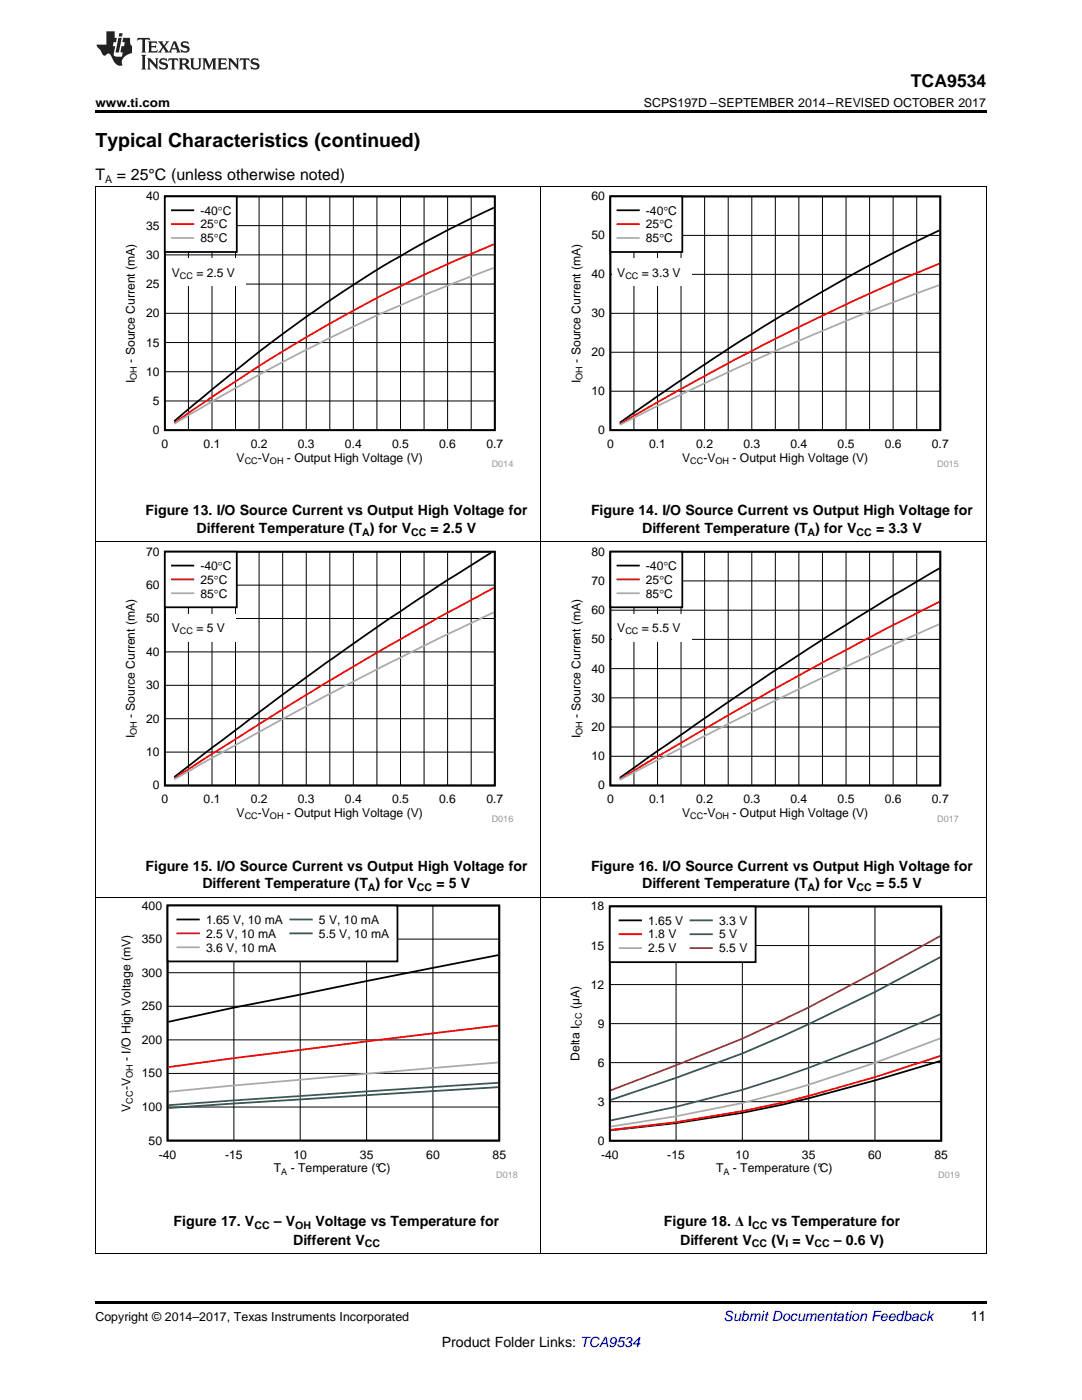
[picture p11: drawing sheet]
<svg xmlns="http://www.w3.org/2000/svg" width="216mm" height="279mm" viewBox="0 0 216 279" stroke-linecap="round" stroke-linejoin="round" font-family="sans-serif">
<path d="M19 250.1l.2 .1zM196.7 250.1l.1 .1zM19 259.7h177.8v.5h-177.8z" fill="#000"/>
<path d="M19.1 179.1v71.1M107.9 179.1v71.1M196.8 179.1v71.1M19 250.1h177.8" fill="none" stroke="#000" stroke-width=".2"/>
<path d="M23.7 179.8h79.6v55.3h-79.6z" fill-rule="evenodd" fill="#fff"/>
<path d="M33.4 180.7h66.2v46.9h-66.2zM99.4 190.6l-52.7 10.5-13.1 2.8" fill="none" stroke="#000" stroke-width=".35"/>
<path d="M33.4 194.1h66.2M33.4 187.4h66.2M46.7 180.7v46.9M59.9 180.7v46.9M73.2 180.7v46.9M86.4 180.7v46.9M33.4 214.2h66.2M33.4 207.5h66.2M33.4 200.8h66.2M33.4 220.9h66.2" fill="none" stroke="#000" stroke-width=".2"/>
<path d="M99.4 204.7l-26.2 3.1-39.6 5.2" fill="none" stroke="#f00" stroke-width=".35"/>
<path d="M99.4 212l-52.7 4.6-13.1 1.3" fill="none" stroke="#aaa" stroke-width=".35"/>
<path d="M99.4 216.1l-65.8 4.5" fill="none" stroke="#295c75" stroke-width=".35"/>
<path d="M99.4 217l-65.8 4.1" fill="none" stroke="#286b49" stroke-width=".35"/>
<path d="M33.4 180.7h45.9v11.2h-45.9z" fill-rule="evenodd" fill="#fff"/>
<path d="M33.4 180.7h45.9v11.2h-45.9zM35.4 183.5h4.3" fill="none" stroke="#000" stroke-width=".35"/>
<path d="M35.4 186.3h4.3" fill="none" stroke="#f00" stroke-width=".35"/>
<path d="M35.4 189.1h4.3" fill="none" stroke="#aaa" stroke-width=".35"/>
<path d="M57.9 183.5h4.3" fill="none" stroke="#295c75" stroke-width=".35"/>
<path d="M57.9 186.3h4.3" fill="none" stroke="#286b49" stroke-width=".35"/>
<path d="M113.3 180h78.2v55.1h-78.2z" fill-rule="evenodd" fill="#fff"/>
<path d="M121.7 180.9h66.1v46.8h-66.1zM187.6 211.7l-13 3.9a249.5 249.5 0 0 1-52.8 10" fill="none" stroke="#000" stroke-width=".35"/>
<path d="M121.7 196.5h66.1M121.7 188.7h66.1M134.9 180.9v46.8M148.1 180.9v46.8M161.4 180.9v46.8M174.6 180.9v46.8M121.7 219.9h66.1M121.7 212.1h66.1M121.7 204.3h66.1" fill="none" stroke="#000" stroke-width=".2"/>
<path d="M187.6 210.7a273.6 273.6 0 0 1-52.7 13.3l-13.1 1.5" fill="none" stroke="#f00" stroke-width=".35"/>
<path d="M187.6 207.2a301.4 301.4 0 0 1-39.5 12.9l-13.2 2.7-13.1 2" fill="none" stroke="#aaa" stroke-width=".35"/>
<path d="M187.6 202.4a320.8 320.8 0 0 1-39.5 15.1l-13.2 3.4-13.1 2.7" fill="none" stroke="#295c75" stroke-width=".35"/>
<path d="M187.6 191a328.7 328.7 0 0 1-65.8 28.5" fill="none" stroke="#286b49" stroke-width=".35"/>
<path d="M187.6 186.8l-13 7.2a297.4 297.4 0 0 1-39.7 18.6l-13.1 5" fill="none" stroke="#9e3a3a" stroke-width=".35"/>
<path d="M121.7 180.9h29.1v11.1h-29.1z" fill-rule="evenodd" fill="#fff"/>
<path d="M121.7 180.9h29.1v11.1h-29.1zM123.6 183.7h4.3" fill="none" stroke="#000" stroke-width=".35"/>
<path d="M123.6 186.4h4.3" fill="none" stroke="#f00" stroke-width=".35"/>
<path d="M123.6 189.2h4.3" fill="none" stroke="#aaa" stroke-width=".35"/>
<path d="M137.8 183.7h4.3" fill="none" stroke="#295c75" stroke-width=".35"/>
<path d="M137.8 186.4h4.3" fill="none" stroke="#286b49" stroke-width=".35"/>
<path d="M137.8 189.2h4.3" fill="none" stroke="#9e3a3a" stroke-width=".35"/>
<path d="M19.1 108.2v70.9M107.9 108.2v70.9M196.8 108.2v70.9M19 179h177.8" fill="none" stroke="#000" stroke-width=".2"/>
<path d="M24.6 109.2h77.8v55h-77.8z" fill-rule="evenodd" fill="#fff"/>
<path d="M32.9 110.1h65.8v46.7h-65.8zM98 110.3a667.4 667.4 0 0 0-55.7 38.9l-7.5 5.9" fill="none" stroke="#000" stroke-width=".35"/>
<g fill="none" stroke="#000" stroke-width=".2">
<path d="M32.9 116.8h65.8M37.6 110.1v46.7M42.3 110.1v46.7M47 110.1v46.7M51.7 110.1v46.7M56.4 110.1v46.7M61.1 110.1v46.7M65.8 110.1v46.7M70.5 110.1v46.7M75.2 110.1v46.7M79.9 110.1v46.7M84.6 110.1v46.7"/>
<path d="M89.3 110.1v46.7M94 110.1v46.7M32.9 136.8h65.8M32.9 130.1h65.8M32.9 123.4h65.8M32.9 150.1h65.8M32.9 143.4h65.8"/>
</g>
<path d="M98.5 117.3a795.5 795.5 0 0 0-63.7 38.1" fill="none" stroke="#f00" stroke-width=".35"/>
<path d="M98.5 122.2a883.9 883.9 0 0 0-63.7 33.3" fill="none" stroke="#aaa" stroke-width=".35"/>
<g fill="#fff">
<path d="M33.2 122.5h13.8v5.5h-13.8z" fill-rule="evenodd"/>
<path d="M32.9 110.1h14.3v11.1h-14.3z" fill-rule="evenodd"/>
</g>
<path d="M32.9 110.1h14.3v11.1h-14.3zM34.3 112.9h4.3" fill="none" stroke="#000" stroke-width=".35"/>
<path d="M34.3 115.6h4.3" fill="none" stroke="#f00" stroke-width=".35"/>
<path d="M34.3 118.4h4.3" fill="none" stroke="#aaa" stroke-width=".35"/>
<path d="M113.5 109.2h77.8v55h-77.8z" fill-rule="evenodd" fill="#fff"/>
<path d="M121.8 110.1h65.8v46.7h-65.8zM187.4 113.4a765.4 765.4 0 0 0-60 39.2l-3.7 2.6" fill="none" stroke="#000" stroke-width=".35"/>
<g fill="none" stroke="#000" stroke-width=".2">
<path d="M121.8 115.9h65.8M126.5 110.1v46.7M131.2 110.1v46.7M135.9 110.1v46.7M140.6 110.1v46.7M145.3 110.1v46.7M150 110.1v46.7M154.7 110.1v46.7M159.4 110.1v46.7M164.1 110.1v46.7M168.8 110.1v46.7M173.5 110.1v46.7"/>
<path d="M178.2 110.1v46.7M182.9 110.1v46.7M121.8 139.3h65.8M121.8 133.4h65.8M121.8 127.6h65.8M121.8 121.8h65.8M121.8 150.9h65.8M121.8 145.1h65.8"/>
</g>
<path d="M187.4 120.1a892 892 0 0 0-63.7 35.4" fill="none" stroke="#f00" stroke-width=".35"/>
<path d="M187.4 124.6a977.4 977.4 0 0 0-63.7 31" fill="none" stroke="#aaa" stroke-width=".35"/>
<g fill="#fff">
<path d="M122.1 122.5h15.8v5.5h-15.8z" fill-rule="evenodd"/>
<path d="M121.8 110.1h14.3v11.1h-14.3z" fill-rule="evenodd"/>
</g>
<path d="M121.8 110.1h14.3v11.1h-14.3zM123.2 112.9h4.3" fill="none" stroke="#000" stroke-width=".35"/>
<path d="M123.2 115.6h4.3" fill="none" stroke="#f00" stroke-width=".35"/>
<path d="M123.2 118.4h4.3" fill="none" stroke="#aaa" stroke-width=".35"/>
<path d="M19.1 37.3v70.9M107.9 37.3v70.9M196.8 37.3v70.9M19 108.1h177.8" fill="none" stroke="#000" stroke-width=".2"/>
<path d="M24.6 38.3h77.8v55h-77.8z" fill-rule="evenodd" fill="#fff"/>
<path d="M32.9 39.2h65.8v46.7h-65.8zM98.5 41.4a226.4 226.4 0 0 0-43 25.9l-9.4 7.4-11.3 9.4" fill="none" stroke="#000" stroke-width=".35"/>
<g fill="none" stroke="#000" stroke-width=".2">
<path d="M37.6 39.2v46.7M42.3 39.2v46.7M47 39.2v46.7M51.7 39.2v46.7M56.4 39.2v46.7M61.1 39.2v46.7M65.8 39.2v46.7M70.5 39.2v46.7M75.2 39.2v46.7M79.9 39.2v46.7M84.6 39.2v46.7M89.3 39.2v46.7"/>
<path d="M94 39.2v46.7M32.9 56.7h65.8M32.9 50.9h65.8M32.9 45h65.8M32.9 74.2h65.8M32.9 68.4h65.8M32.9 62.5h65.8M32.9 80h65.8"/>
</g>
<path d="M98.5 48.8a298.6 298.6 0 0 0-58.1 31.7l-5.6 3.9" fill="none" stroke="#f00" stroke-width=".35"/>
<path d="M98.5 53.5a352.2 352.2 0 0 0-63.7 31.1" fill="none" stroke="#aaa" stroke-width=".35"/>
<g fill="#fff">
<path d="M33.2 51.6h15.8v5.5h-15.8z" fill-rule="evenodd"/>
<path d="M32.9 39.2h14.3v11.1h-14.3z" fill-rule="evenodd"/>
</g>
<path d="M32.9 39.2h14.3v11.1h-14.3zM34.3 42h4.3" fill="none" stroke="#000" stroke-width=".35"/>
<path d="M34.3 44.7h4.3" fill="none" stroke="#f00" stroke-width=".35"/>
<path d="M34.3 47.5h4.3" fill="none" stroke="#aaa" stroke-width=".35"/>
<path d="M113.5 38.3h77.8v55h-77.8z" fill-rule="evenodd" fill="#fff"/>
<path d="M121.8 39.2h65.8v46.7h-65.8zM187.4 46a399.2 399.2 0 0 0-58.1 34.4l-5.6 4" fill="none" stroke="#000" stroke-width=".35"/>
<g fill="none" stroke="#000" stroke-width=".2">
<path d="M126.5 39.2v46.7M131.2 39.2v46.7M135.9 39.2v46.7M140.6 39.2v46.7M145.3 39.2v46.7M150 39.2v46.7M154.7 39.2v46.7M159.4 39.2v46.7M164.1 39.2v46.7M168.8 39.2v46.7M173.5 39.2v46.7M178.2 39.2v46.7"/>
<path d="M182.9 39.2v46.7M121.8 54.8h65.8M121.8 47h65.8M121.8 78.1h65.8M121.8 70.3h65.8M121.8 62.5h65.8"/>
</g>
<path d="M187.4 52.6a495.6 495.6 0 0 0-63.7 32" fill="none" stroke="#f00" stroke-width=".35"/>
<path d="M187.4 56.9a561.1 561.1 0 0 0-63.7 27.9" fill="none" stroke="#aaa" stroke-width=".35"/>
<g fill="#fff">
<path d="M122.1 51.6h15.8v5.5h-15.8z" fill-rule="evenodd"/>
<path d="M121.8 39.2h14.3v11.1h-14.3z" fill-rule="evenodd"/>
</g>
<path d="M121.8 39.2h14.3v11.1h-14.3zM123.2 42h4.3" fill="none" stroke="#000" stroke-width=".35"/>
<path d="M123.2 44.7h4.3" fill="none" stroke="#f00" stroke-width=".35"/>
<path d="M123.2 47.5h4.3" fill="none" stroke="#aaa" stroke-width=".35"/>
<path d="M19 37.2h177.8" fill="none" stroke="#000" stroke-width=".2"/>
<path d="M19 22h177.8v.5h-177.8z" fill="#000"/>
<g fill="#231f20">
<path d="M27.5 7.6l-.1 .5 .4-.2h.6v.1v2.1l-.2 .4h1l-.3-.4v-2.1l.1-.1h.5l.5 .2-.2-.5zM29.5 8.3l.2 .3v1.5l-.2 .4h1.8l.2-.6a1.04 1.04 0 0 1-1.3 .2v-.7h.6l.3 .2v-.6l-.3 .2h-.6v-.6l.8-.1 .4 .3-.2-.5zM31.5 8.3l.9 1.1-.9 1.1h.8l-.2-.2 .5-.7 .4 .7-.2 .2h1.5l-.1-.2 .1-.4h.9l.1 .4-.2 .2h1l-.3-.3-.7-1.9h-.5l-.9 2-.8-1 .9-1h-.8l.1 .3-.3 .5-.4-.6 .2-.2zM34.7 8.6l.4 1h-.7zM36.3 8.4a.63 .63 0 0 0-.2 .7 .63 .63 0 0 0 .6 .4l.6 .2 .1 .2a.75 .75 0 0 1-.7 .4 .75 .75 0 0 1-.6-.5l.1 .7 .1-.1a1.11 1.11 0 0 0 1.5-.6 1.13 1.13 0 0 0-1.2-.8l-.1-.4a1.04 1.04 0 0 1 1.2 .2l-.2-.5-.1 .1-.5-.2zM28.2 10.9l.2 .4v2.2l-.2 .4h1l-.3-.4v-2.2l.3-.4zM29.3 11.6l.3 .4v1.5l-.3 .4h.8l-.2-.4v-1.3l1.5 1.7v-1.9l.2-.4h-.7l.2 .4v.9l-1.1-1.3zM32 11.8a.62 .62 0 0 0-.2 .7 .62 .62 0 0 0 .6 .4l.6 .1 .1 .3a.76 .76 0 0 1-.7 .3 .76 .76 0 0 1-.6-.4l.1 .7 .1-.1a1.11 1.11 0 0 0 1.5-.6 1.13 1.13 0 0 0-1.2-.8l-.1-.4a1.04 1.04 0 0 1 1.2 .2l-.2-.6-.1 .1-.5-.1zM33.7 11.6l-.2 .6a.61 .61 0 0 1 .8-.3v1.6l-.2 .4h.9l-.2-.4v-1.6a.63 .63 0 0 1 .8 .3l-.2-.6zM35.6 11.6l.3 .4v1.5l-.3 .4h1l-.2-.2v-.8l.5 .2a.76 .76 0 0 0 1.2 .7l-1-1a.58 .58 0 0 0 .6-.5 .58 .58 0 0 0-.5-.6zM36.4 11.9h.1a.45 .45 0 0 1 .5 .1 .45 .45 0 0 1 .1 .5l-.7 .2zM37.9 11.6l.2 .2a2.17 2.17 0 0 0 .3 1.9 .99 .99 0 0 0 1.6-.6v-1.1l.2-.4h-.7l.2 .2a1.92 1.92 0 0 1-.2 1.8 .6 .6 0 0 1-.9-.5v-1.1l.2-.4zM40.4 11.6l.2 .4v1.5l-.2 .4h.7l-.2-.4v-1.4l.8 1.8 .8-1.8v1.4l-.2 .4h.9l-.2-.4v-1.5l.2-.4h-.8l-.6 1.5-.6-1.5zM43.4 11.6l.2 .4v1.5l-.2 .4h1.8l.2-.6a1.04 1.04 0 0 1-1.3 .1v-.6h.5l.4 .2v-.6l-.4 .2h-.5v-.7h.8l.3 .3-.1-.6zM45.5 11.6l.2 .4v1.5l-.2 .4h.7l-.2-.4v-1.3l1.5 1.7v-1.9l.2-.4h-.7l.2 .4v.9l-1.1-1.3zM47.9 11.6l-.1 .6a.61 .61 0 0 1 .8-.3v1.6l-.3 .4h1l-.3-.4 .1-1.6a.63 .63 0 0 1 .7 .3l-.1-.6zM50.2 11.8a.62 .62 0 0 0-.2 .7 .62 .62 0 0 0 .6 .4l.6 .1 .2 .3a.76 .76 0 0 1-.8 .3 .76 .76 0 0 1-.6-.4l.1 .7 .2-.1a1.11 1.11 0 0 0 1.5-.6 1.13 1.13 0 0 0-1.3-.8l-.1-.4a1.04 1.04 0 0 1 1.2 .2l-.1-.6-.2 .1-.5-.1z"/>
<path d="M21.2 6.3v2.6h-1.9l.1 .4 .7 .9a.91 .91 0 0 0 1 .8 .56 .56 0 0 1 .5-.3 .56 .56 0 0 1 .5 .3l.4 .8a1.53 1.53 0 0 0 1.9 1.2 1.54 1.54 0 0 1 1-2.1l.9-.3v-1.4a1.52 1.52 0 0 1-.3-1.6h-1.4l-.2 .8h.5l-.2 .8h-.4l-.2 1v.2l.4 .1-.2 .8a1.93 1.93 0 0 1-1.6-.3l.3-1.8h-.5l.2-.8h.4l.2-.8h-.4v-1.3zM23.6 7.6l-.6 2.9h.7l.6-2.9zM23.8 6.6l-.1 .7h.6l.2-.7z"/>
</g>
<text font-size="3.9" x="19" y="29.3">Typical Characteristics (continued)</text>
<text font-size="3.5" x="181.8" y="17.3">TCA9534</text>
<g font-size="3.2">
<text x="19" y="36">T</text>
<text x="23.3" y="36">= 25°C (unless otherwise noted)</text>
</g>
<g font-size="2.8">
<text x="29" y="102.9">Figure 13. I/O Source Current vs Output High Voltage for</text>
<text x="39.2" y="106.4">Different Temperature (T ) for V</text>
<text x="85.9" y="106.4">= 2.5 V</text>
<text x="117.9" y="102.9">Figure 14. I/O Source Current vs Output High Voltage for</text>
<text x="128.1" y="106.4">Different Temperature (T ) for V</text>
<text x="174.8" y="106.4">= 3.3 V</text>
<text x="29" y="173.8">Figure 15. I/O Source Current vs Output High Voltage for</text>
<text x="117.9" y="173.8">Figure 16. I/O Source Current vs Output High Voltage for</text>
<text x="40.4" y="177.3">Different Temperature (T ) for V</text>
<text x="87.1" y="177.3">= 5 V</text>
<text x="128.1" y="177.3">Different Temperature (T ) for V</text>
<text x="174.8" y="177.3">= 5.5 V</text>
<text x="34.6" y="244.7">Figure 17. V</text>
<text x="54.6" y="244.7">– V</text>
<text x="62.9" y="244.7">Voltage vs Temperature for</text>
<text x="132.5" y="244.7">Figure 18. Δ I</text>
<text x="154" y="244.7">vs Temperature for</text>
<text x="58.5" y="248.4">Different V</text>
<text x="135.7" y="248.4">Different V</text>
<text x="153.9" y="248.4">(V = V</text>
<text x="166.4" y="248.4">– 0.6 V)</text>
<text x="193.7" y="263.6">11</text>
<text x="88.2" y="268.9">Product Folder Links: TCA9534</text>
</g>
<text font-size="2.8" fill="#0000c8" x="144.4" y="263.6">Submit Documentation Feedback</text>
<g font-size="2.5">
<text x="19" y="21.4">www.ti.com</text>
<text x="128.5" y="21.4">SCPS197D –SEPTEMBER 2014–REVISED OCTOBER 2017</text>
<text x="19" y="263.6">Copyright © 2014–2017, Texas Instruments Incorporated</text>
</g>
<g font-size="2.4">
<text x="29.1" y="40">40</text>
<text x="118" y="40">60</text>
<text x="29.1" y="45.8">35</text>
<text x="40" y="42.8">-40qC</text>
<text x="40" y="45.6">25</text>
<text x="42.7" y="45.6">qC</text>
<text x="118" y="47.8">50</text>
<text x="128.9" y="42.8">-40qC</text>
<text x="128.9" y="45.6">25</text>
<text x="131.6" y="45.6">qC</text>
<text x="29.1" y="51.7">30</text>
<text x="40" y="48.3">85</text>
<text x="42.7" y="48.3">qC</text>
<text x="128.9" y="48.3">85</text>
<text x="131.6" y="48.3">qC</text>
<text x="29.1" y="57.5">25</text>
<text x="34.3" y="55.2">V</text>
<text x="39.2" y="55.2">= 2.5 V</text>
<text x="118" y="55.5">40</text>
<text x="123.2" y="55.2">V</text>
<text x="128.1" y="55.2">= 3.3 V</text>
<text x="29.1" y="63.3">20</text>
<text x="118" y="63.3">30</text>
<text x="29.1" y="69.2">15</text>
<text x="118" y="71.1">20</text>
<text x="26.9" y="76.5" transform="rotate(-90 26.9 76.5)">I</text>
<text x="26.9" y="72.4" transform="rotate(-90 26.9 72.4)">- Source Current (mA)</text>
<text x="29.1" y="75">10</text>
<text x="115.8" y="76.5" transform="rotate(-90 115.8 76.5)">I</text>
<text x="115.8" y="72.4" transform="rotate(-90 115.8 72.4)">- Source Current (mA)</text>
<text x="30.5" y="80.8">5</text>
<text x="118" y="78.9">10</text>
<text x="30.5" y="86.6">0</text>
<text x="32.2" y="89.4">0</text>
<text x="40.6" y="89.4">0.1</text>
<text x="50" y="89.4">0.2</text>
<text x="59.4" y="89.4">0.3</text>
<text x="68.8" y="89.4">0.4</text>
<text x="78.2" y="89.4">0.5</text>
<text x="87.6" y="89.4">0.6</text>
<text x="97.1" y="89.4">0.7</text>
<text x="119.4" y="86.6">0</text>
<text x="121.1" y="89.4">0</text>
<text x="129.5" y="89.4">0.1</text>
<text x="138.9" y="89.4">0.2</text>
<text x="148.3" y="89.4">0.3</text>
<text x="157.7" y="89.4">0.4</text>
<text x="167.1" y="89.4">0.5</text>
<text x="176.5" y="89.4">0.6</text>
<text x="186" y="89.4">0.7</text>
<text x="47.2" y="92.2">V</text>
<text x="51.5" y="92.2">-V</text>
<text x="57.3" y="92.2">- Output High Voltage (V)</text>
<text x="136.1" y="92.2">V</text>
<text x="140.4" y="92.2">-V</text>
<text x="146.2" y="92.2">- Output High Voltage (V)</text>
<text x="29.1" y="110.9">70</text>
<text x="40" y="113.7">-40qC</text>
<text x="118" y="110.9">80</text>
<text x="128.9" y="113.7">-40qC</text>
<text x="29.1" y="117.6">60</text>
<text x="40" y="116.5">25</text>
<text x="40" y="119.3">85</text>
<text x="42.7" y="116.5">qC</text>
<text x="42.7" y="119.3">qC</text>
<text x="118" y="116.7">70</text>
<text x="128.9" y="116.5">25</text>
<text x="128.9" y="119.3">85</text>
<text x="131.6" y="116.5">qC</text>
<text x="131.6" y="119.3">qC</text>
<text x="29.1" y="124.2">50</text>
<text x="118" y="122.6">60</text>
<text x="29.1" y="130.9">40</text>
<text x="34.3" y="126.1">V</text>
<text x="39.2" y="126.1">= 5 V</text>
<text x="118" y="128.4">50</text>
<text x="123.2" y="126.1">V</text>
<text x="128.1" y="126.1">= 5.5 V</text>
<text x="29.1" y="137.6">30</text>
<text x="118" y="134.2">40</text>
<text x="26.9" y="143.3" transform="rotate(-90 26.9 143.3)">- Source Current (mA)</text>
<text x="115.8" y="143.3" transform="rotate(-90 115.8 143.3)">- Source Current (mA)</text>
<text x="118" y="140.1">30</text>
<text x="26.9" y="147.4" transform="rotate(-90 26.9 147.4)">I</text>
<text x="29.1" y="144.2">20</text>
<text x="115.8" y="147.4" transform="rotate(-90 115.8 147.4)">I</text>
<text x="118" y="145.9">20</text>
<text x="29.1" y="150.9">10</text>
<text x="118" y="151.7">10</text>
<text x="30.5" y="157.6">0</text>
<text x="32.2" y="160.3">0</text>
<text x="40.6" y="160.3">0.1</text>
<text x="50" y="160.3">0.2</text>
<text x="59.4" y="160.3">0.3</text>
<text x="68.8" y="160.3">0.4</text>
<text x="78.2" y="160.3">0.5</text>
<text x="87.6" y="160.3">0.6</text>
<text x="97.1" y="160.3">0.7</text>
<text x="119.4" y="157.6">0</text>
<text x="121.1" y="160.3">0</text>
<text x="129.5" y="160.3">0.1</text>
<text x="138.9" y="160.3">0.2</text>
<text x="148.3" y="160.3">0.3</text>
<text x="157.7" y="160.3">0.4</text>
<text x="167.1" y="160.3">0.5</text>
<text x="176.5" y="160.3">0.6</text>
<text x="186" y="160.3">0.7</text>
<text x="47.2" y="163.1">V</text>
<text x="51.5" y="163.1">-V</text>
<text x="57.3" y="163.1">- Output High Voltage (V)</text>
<text x="136.1" y="163.1">V</text>
<text x="140.4" y="163.1">-V</text>
<text x="146.2" y="163.1">- Output High Voltage (V)</text>
<text x="28.3" y="181.5">400</text>
<text x="41.1" y="184.4">1.65 V, 10 mA</text>
<text x="63.6" y="184.4">5 V, 10 mA</text>
<text x="117.9" y="181.7">18</text>
<text x="129.3" y="184.5">1.65 V</text>
<text x="143.5" y="184.5">3.3 V</text>
<text x="28.3" y="188.2">350</text>
<text x="41.1" y="187.1">2.5 V, 10 mA</text>
<text x="41.1" y="189.9">3.6 V, 10 mA</text>
<text x="63.6" y="187.1">5.5 V, 10 mA</text>
<text x="117.9" y="189.5">15</text>
<text x="129.3" y="187.3">1.8 V</text>
<text x="129.3" y="190.1">2.5 V</text>
<text x="143.5" y="187.3">5 V</text>
<text x="143.5" y="190.1">5.5 V</text>
<text x="28.3" y="194.9">300</text>
<text x="117.9" y="197.3">12</text>
<text x="28.3" y="201.6">250</text>
<text x="115.7" y="201.4" transform="rotate(-90 115.7 201.4)">(µA)</text>
<text x="28.3" y="208.3">200</text>
<text x="119.3" y="205.1">9</text>
<text x="26.1" y="211.8" transform="rotate(-90 26.1 211.8)">- I/O High Voltage (mV)</text>
<text x="28.3" y="215">150</text>
<text x="115.7" y="211.7" transform="rotate(-90 115.7 211.7)">Delta I</text>
<text x="119.3" y="212.9">6</text>
<text x="26.1" y="221.9" transform="rotate(-90 26.1 221.9)">V</text>
<text x="26.1" y="217.6" transform="rotate(-90 26.1 217.6)">-V</text>
<text x="28.3" y="221.7">100</text>
<text x="119.3" y="220.7">3</text>
<text x="29.7" y="228.4">50</text>
<text x="31.7" y="231.2">-40</text>
<text x="44.9" y="231.2">-15</text>
<text x="54.6" y="234">T</text>
<text x="58" y="234">- Temperature (°C)</text>
<text x="58.6" y="231.2">10</text>
<text x="71.8" y="231.2">35</text>
<text x="85" y="231.2">60</text>
<text x="98.3" y="231.2">85</text>
<text x="119.3" y="228.5">0</text>
<text x="119.9" y="231.2">-40</text>
<text x="133.2" y="231.2">-15</text>
<text x="142.9" y="234">T</text>
<text x="146.2" y="234">- Temperature (°C)</text>
<text x="146.8" y="231.2">10</text>
<text x="160" y="231.2">35</text>
<text x="173.2" y="231.2">60</text>
<text x="186.5" y="231.2">85</text>
</g>
<g font-size="2.1">
<text x="21" y="36.6">A</text>
<text x="72.2" y="107">A</text>
<text x="82" y="107">CC</text>
<text x="161.1" y="107">A</text>
<text x="170.9" y="107">CC</text>
<text x="73.4" y="177.9">A</text>
<text x="83.2" y="177.9">CC</text>
<text x="161.1" y="177.9">A</text>
<text x="170.9" y="177.9">CC</text>
<text x="50.8" y="245.3">CC</text>
<text x="58.9" y="245.3">OH</text>
<text x="150.1" y="245.3">CC</text>
<text x="72.8" y="249">CC</text>
<text x="150" y="249">CC</text>
<text x="156.7" y="249">I</text>
<text x="162.5" y="249">CC</text>
</g>
<g font-size="1.8">
<text x="35.9" y="55.6">CC</text>
<text x="124.8" y="55.6">CC</text>
<text x="27.3" y="75.8" transform="rotate(-90 27.3 75.8)">OH</text>
<text x="116.2" y="75.8" transform="rotate(-90 116.2 75.8)">OH</text>
<text x="48.8" y="92.6">CC</text>
<text x="53.9" y="92.6">OH</text>
<text x="137.7" y="92.6">CC</text>
<text x="142.8" y="92.6">OH</text>
<text x="35.9" y="126.5">CC</text>
<text x="124.8" y="126.5">CC</text>
<text x="27.3" y="146.7" transform="rotate(-90 27.3 146.7)">OH</text>
<text x="116.2" y="146.7" transform="rotate(-90 116.2 146.7)">OH</text>
<text x="48.8" y="163.5">CC</text>
<text x="53.9" y="163.5">OH</text>
<text x="137.7" y="163.5">CC</text>
<text x="142.8" y="163.5">OH</text>
<text x="116.1" y="204.7" transform="rotate(-90 116.1 204.7)">CC</text>
<text x="26.5" y="215.2" transform="rotate(-90 26.5 215.2)">OH</text>
<text x="26.5" y="220.2" transform="rotate(-90 26.5 220.2)">CC</text>
<text x="56.1" y="234.4">A</text>
<text x="144.4" y="234.4">A</text>
</g>
<g font-size="1.8" fill="#999">
<text x="98.1" y="93.2">D014</text>
<text x="187" y="93.2">D015</text>
<text x="98.1" y="164.1">D016</text>
<text x="187" y="164.1">D017</text>
<text x="99" y="235">D018</text>
<text x="187.2" y="235">D019</text>
</g>
</svg>
